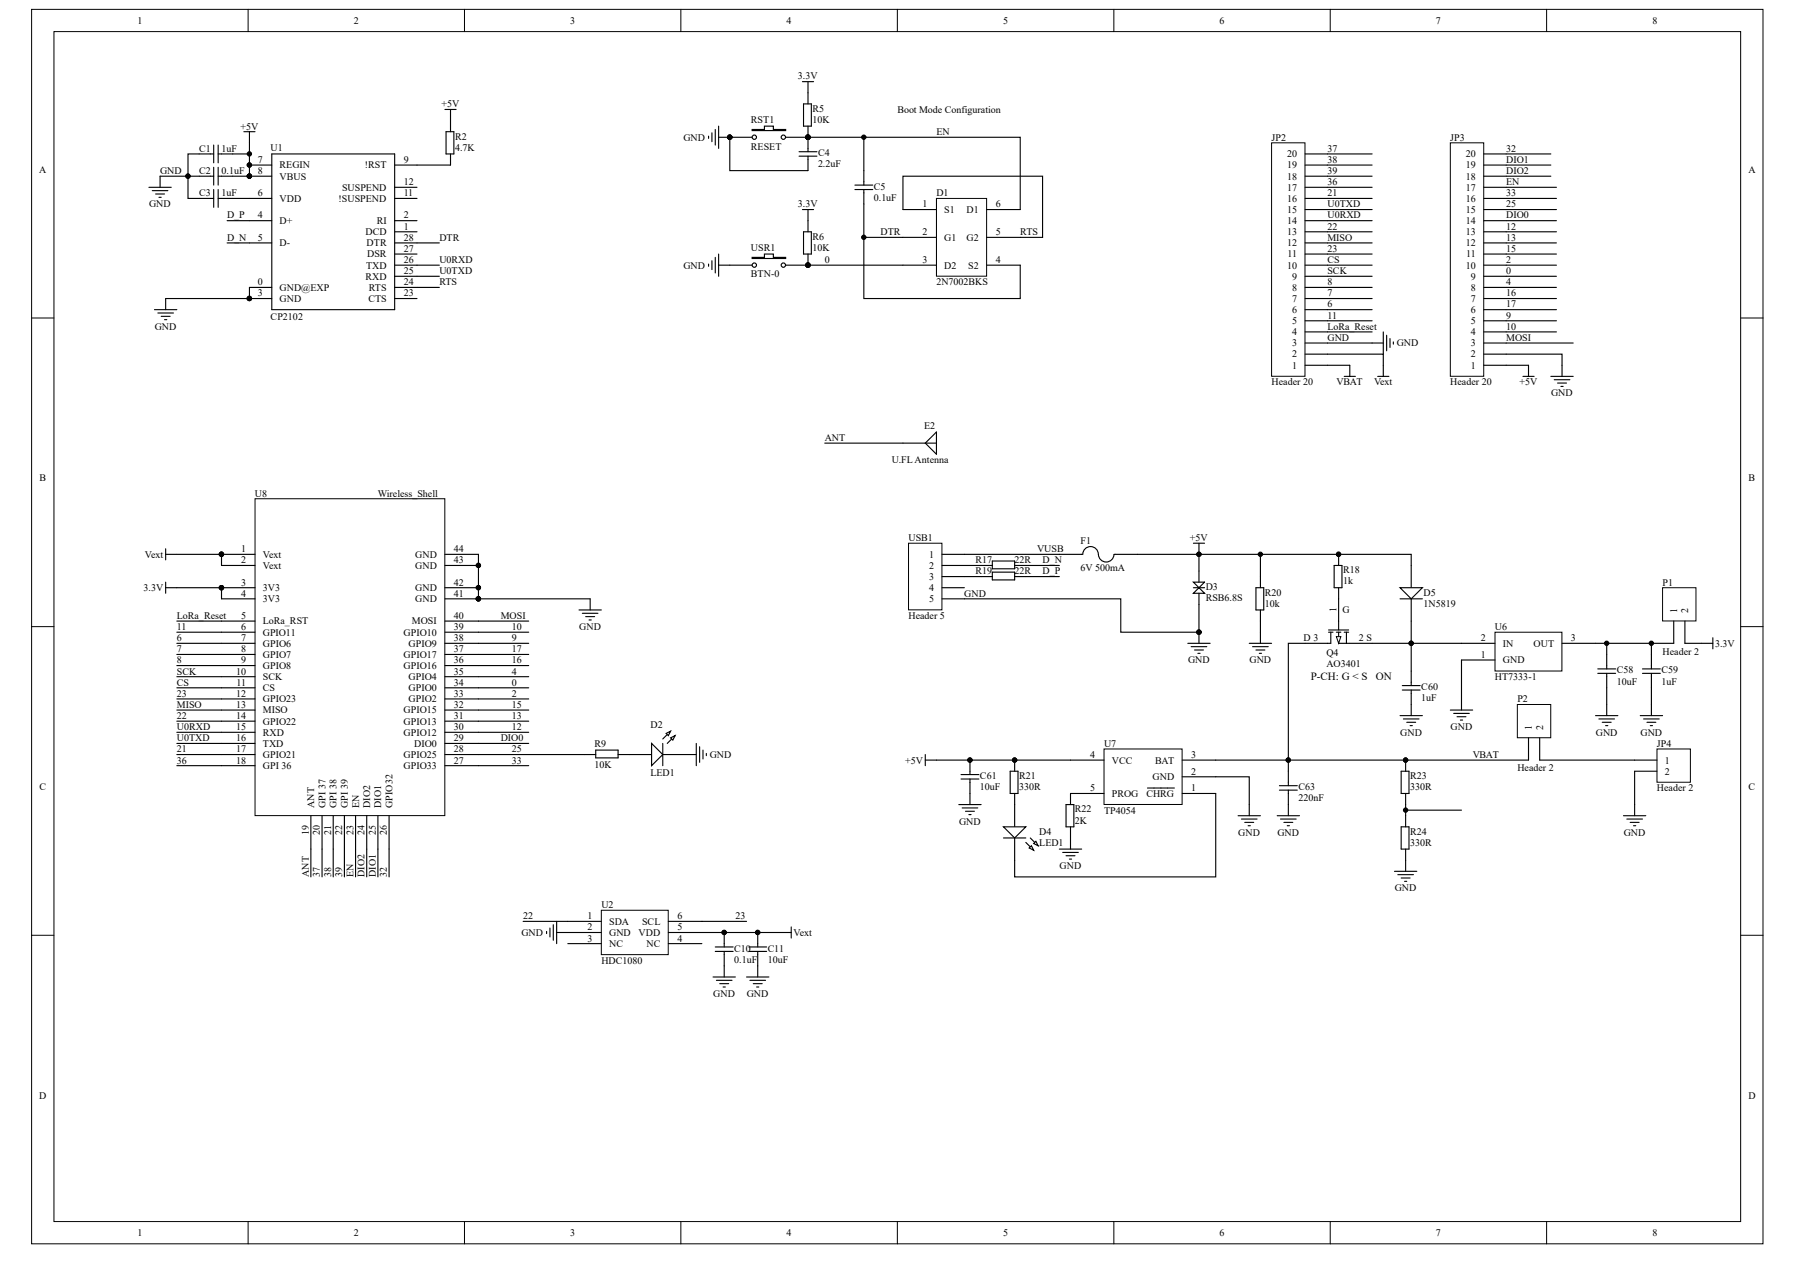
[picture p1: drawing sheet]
<svg xmlns="http://www.w3.org/2000/svg" width="288mm" height="202mm" viewBox="0 0 288 202" stroke-linecap="round" stroke-linejoin="round" font-family="sans-serif">
<g fill="#fff" stroke="#000" stroke-width=".16">
<path d="M5.1 1.5h277.3v197.7h-277.3z"/>
<path d="M8.6 5.1h270.2v190.6h-270.2z"/>
</g>
<g fill="none" stroke="#000" stroke-width=".16">
<path d="M39.7 1.5v3.6M74.4 1.5v3.6M109.1 1.5v3.6M143.8 1.5v3.6M178.4 1.5v3.6M213.1 1.5v3.6M247.8 1.5v3.6M5.1 50.9h3.5M278.9 50.9h3.5M5.1 100.4h3.5M278.9 100.4h3.5M5.1 149.8h3.5"/>
<path d="M278.9 149.8h3.5M39.7 195.7v3.5M74.4 195.7v3.5M109.1 195.7v3.5M143.8 195.7v3.5M178.4 195.7v3.5M213.1 195.7v3.5M247.8 195.7v3.5"/>
</g>
<g fill="none" stroke="#000" stroke-width=".18">
<path d="M71.3 17.5h1.8M72.2 17.5v3.6M128.5 13.1h1.8M128.7 16.6h1.3v3.6h-1.3zM129.4 13.1v3.5M23.9 30h3.5M24.4 30.5h2.5M24.9 31.1h1.5M25.5 31.6h.3M34.2 24.7h-4.1v7.1h4.1M34.2 28.2h-8.6v1.8M34.2 23.2v2.9"/>
<path d="M34.2 26.8v2.8M34.2 30.4v2.8M34.9 28.2h8.6M34.9 24.7h5.1M34.9 23.2v2.9M34.9 26.8v2.8M34.9 30.4v2.8M34.9 31.8h8.6M36.4 38.9h7.1M36.4 35.3h7.1M39.1 21.1h1.8M40 21.1v7.1"/>
<path d="M40 26.4h3.5M43.5 24.7h19.7v24.9h-19.7zM63.2 38.9h7.2M63.2 35.3h3.6M63.2 30h3.6M63.2 31.8h3.6M63.2 37.1h3.6M71.5 21.1h1.2v3.6h-1.2zM72.2 24.7v1.7h-9M113.5 21.8v.4M114 21.3v1.4M114.6 20.7v2.5"/>
<path d="M115.1 20.2v3.6M115.1 22h5.4M128.5 33.6h1.8M128.7 37.1h1.3v3.6h-1.3zM129.4 20.2v1.8h-3.5M129.4 33.6v3.5M24.7 49.6h3.6M25.3 50.1h2.5M25.8 50.7h1.5M26.4 51.2h.3M43.5 46h-3.5v1.8M43.5 47.8h-17v1.8"/>
<path d="M63.2 46h7.2M63.2 42.5h7.2M63.2 44.3h7.2M63.2 47.8h3.6M63.2 40.7h3.6M113.5 42.3v.4M114 41.8v1.4M114.6 41.2v2.5M115.1 42.5h1.8M115.1 40.7v3.6M129.4 40.7v1.8"/>
</g>
<g fill="#000" stroke="#000" stroke-width=".16">
<circle cx="30.1" cy="28.2" r=".35"/>
<circle cx="40" cy="26.4" r=".35"/>
<circle cx="40" cy="24.6" r=".35"/>
<circle cx="40" cy="28.2" r=".35"/>
<circle cx="116.9" cy="22" r=".35"/>
<circle cx="129.4" cy="22" r=".35"/>
<circle cx="40" cy="47.8" r=".35"/>
<circle cx="129.4" cy="42.5" r=".35"/>
</g>
<path d="M120.5 20.7h2v-.5h1.4v.5h2v.2h-5.4z" fill-rule="evenodd" fill="#fff" stroke="#000" stroke-width=".18"/>
<g fill="none" stroke="#000" stroke-width=".18">
<path d="M116.9 42.5h3.6M125.9 42.5h3.5"/>
<circle cx="120.8" cy="22" r=".35"/>
<circle cx="125.5" cy="22" r=".35"/>
</g>
<g fill="#000" stroke="#000" stroke-width=".16">
<circle cx="116.9" cy="22" r=".35"/>
<circle cx="129.4" cy="22" r=".35"/>
<circle cx="129.4" cy="42.5" r=".35"/>
</g>
<path d="M120.5 41.2h2v-.5h1.4v.5h2v.2h-5.4z" fill-rule="evenodd" fill="#fff" stroke="#000" stroke-width=".18"/>
<g fill="none" stroke="#000" stroke-width=".18">
<path d="M116.9 22v5.3h12.5v-2.3M128 25h2.9M128 24.3h2.9M129.4 22v2.3"/>
<circle cx="120.8" cy="42.5" r=".35"/>
<circle cx="125.5" cy="42.5" r=".35"/>
</g>
<g fill="#000" stroke="#000" stroke-width=".16">
<circle cx="116.9" cy="22" r=".35"/>
<circle cx="129.4" cy="22" r=".35"/>
<circle cx="129.4" cy="42.5" r=".35"/>
</g>
<path d="M150 31.8h8v12.4h-8z" fill="#fff" stroke="#000" stroke-width=".16"/>
<g fill="none" stroke="#000" stroke-width=".18">
<path d="M129.4 22h34v11.6h-5.3M137 29.6h2.8M137 30.4h2.8M138.4 30.4v17.4h25v-5.3h-5.3M138.4 38h11.6M138.4 22v7.6M150 33.6h-5.4v-5.4h22.4v9.8h-8.9M129.4 42.5h20.6M148.2 120.9v1.7M148.2 121.8h23.3M194.8 124.4h5.3v6.3M198.3 130.7h3.6"/>
<path d="M198.9 131.2h2.5M199.4 131.7h1.4M199.9 132.3h.4M204.6 130.7h3.6M205 126.6h2.8M205 125.8h2.8M205.1 131.2h2.5M205.7 131.7h1.4M206.2 132.3h.4M206.4 123.5v2.3M206.4 126.6v4.1"/>
</g>
<g fill="#000" stroke="#000" stroke-width=".16">
<circle cx="129.4" cy="22" r=".35"/>
<circle cx="138.4" cy="38" r=".35"/>
<circle cx="138.4" cy="22" r=".35"/>
<circle cx="129.4" cy="42.5" r=".35"/>
</g>
<path d="M265.4 120h5.4v5.3h-5.4z" fill="#fff" stroke="#000" stroke-width=".16"/>
<g fill="none" stroke="#000" stroke-width=".18">
<path d="M154.5 90.6h2.7M154.5 92.4h2.7M191.2 87h1.8M192.1 87v4.5M224.3 114.6h3.6M224.8 115.2h2.5M225.4 115.7h1.4M225.9 116.2h.3M226.1 112.8v1.8M256 107.9h2.8M256 107.1h2.8M257.4 103v4.1"/>
<path d="M257.4 107.9v2.3M263.1 107.9h2.9M263.1 107.1h2.9M264.5 103v4.1M264.5 107.9v2.3M272.6 103h1.8M274.4 102.2v1.7M260.1 130.7h3.5M260.6 131.2h2.5M261.1 131.7h1.5M261.7 132.3h.3M261.9 121.8h3.5"/>
<path d="M261.9 123.5h3.5M261.9 128.9v1.8"/>
</g>
<g fill="#000" stroke="#000" stroke-width=".16">
<circle cx="192.1" cy="88.8" r=".35"/>
<circle cx="257.4" cy="103" r=".35"/>
<circle cx="264.5" cy="103" r=".35"/>
</g>
<path d="M145.5 87h5.4v10.7h-5.4z" fill="#fff" stroke="#000" stroke-width=".16"/>
<path d="M150.9 88.8h3.6M150.9 90.6h3.6M150.9 92.4h3.6M150.9 94.1h3.6M150.9 95.9h3.6M157.2 90.6h1.8M157.2 92.4h1.8M159 89.9h3.5v1.2h-3.5zM159 91.6h3.5v1.3h-3.5zM162.5 90.6h7.2M162.5 92.4h7.2" fill="none" stroke="#000" stroke-width=".18"/>
<path d="M176.9 120h12.5v8.9h-12.5z" fill="#fff" stroke="#000" stroke-width=".16"/>
<g fill="none" stroke="#000" stroke-width=".18">
<path d="M153.6 128.9h3.6M154 124.1h2.8M154 124.8h2.8M154.1 129.4h2.5M154.7 129.9h1.4M155.2 130.5h.4M155.4 121.8v2.3M155.4 124.8v4.1M161.8 123.5h1.3v3.6h-1.3zM162.5 121.8v1.7M162.5 127.1v5.3M162.5 134.2v3.6"/>
<path d="M171.5 127.1h5.4M171.5 121.8h5.4M183.8 126.2h4.3M189.4 127.1h5.4M189.4 124.4h5.4M189.4 121.8h5.4"/>
</g>
<g fill="#000" stroke="#000" stroke-width=".16">
<circle cx="155.4" cy="121.7" r=".35"/>
<circle cx="162.5" cy="121.7" r=".35"/>
</g>
<path d="M160.8 132.4h3.5l-1.8 1.8z" fill="#fff" stroke="#000" stroke-width=".18"/>
<path d="M164.3 134.9l1.3 1.3M165 134.2l1.3 1.3" fill="none" stroke="#000" stroke-width=".18"/>
<g fill="#fff" stroke="#000" stroke-width=".18">
<path d="M164.9 135.8l.3-.3 .4 .7z"/>
<path d="M165.6 135.1l.3-.3 .4 .7z"/>
</g>
<g fill="none" stroke="#000" stroke-width=".18">
<path d="M191.2 95l.9-.9 .9 .9zM191.2 93.2h1.8l-.9 .9zM191.2 94.1h1.8M192.1 91.5v1.7M192.1 95v1.8M201.2 94.1h1.2v3.6h-1.2zM201.9 92.4v1.7M201.9 97.7v1.8M213.7 90.6h1.3v3.5h-1.3zM214.4 88.8v1.8M214.4 94.1v6.8M209.1 103h3.5"/>
<path d="M212.8 100.9h3.2M212.8 101.3h.7M213.2 101.3v1.7M214.1 101.3h.7M214.4 101.3v1.7h5.4M215.3 101.3h.7M215.7 101.3v1.7M160.8 134.2h3.5M169.7 136h3.6M170.2 136.5h2.5M170.8 128.9h1.2v3.5h-1.2zM170.8 137.1h1.4"/>
<path d="M171.3 137.6h.4M171.5 127.1v1.8M171.5 132.4v3.6M194.8 127.1v13.4h-32.3v-2.7"/>
</g>
<circle cx="214.4" cy="88.8" r=".35" fill="#000" stroke="#000" stroke-width=".16"/>
<path d="M214.1 102h.7l-.4 1z" fill="#fff" stroke="#000" stroke-width=".16"/>
<g fill="none" stroke="#000" stroke-width=".18">
<path d="M154.5 88.8h19M173.5 88.8a1.24 1.24 0 0 1 1.2-1.3 1.24 1.24 0 0 1 1.2 1.3M176 88.8a1.24 1.24 0 0 0 1.2 1.2 1.24 1.24 0 0 0 1.2-1.2M178.5 88.8h47.6v5.3M201.9 88.8v3.6M201.9 99.5v3.5M226.1 95.9v13.9M190.3 103h3.6M190.8 103.6h2.5M191.4 104.1h1.4M191.9 104.6h.3M192.1 101.3v1.7"/>
<path d="M200.1 103h3.6M200.7 103.6h2.5M201.2 104.1h1.4M201.7 104.6h.4M212.6 103h.6M219.8 103h14.3M224.6 110.5h2.9M224.6 109.8h2.9M226.1 110.5v2.3M232.3 113.7h3.6M232.9 114.3h2.5M233.4 114.8h1.4"/>
<path d="M233.9 115.3h.4M234.1 105.7v8M255.6 114.6h3.6M256.1 115.2h2.5M256.7 115.7h1.4M257.2 116.2h.4M257.4 110.2v4.4M262.8 114.6h3.5M263.3 115.2h2.5M263.8 115.7h1.5M264.4 116.2h.3M264.5 110.2v4.4"/>
<path d="M206.4 121.8v1.7M261.9 123.5v5.4"/>
</g>
<g fill="#000" stroke="#000" stroke-width=".16">
<circle cx="201.9" cy="88.8" r=".35"/>
<circle cx="192.1" cy="101.3" r=".35"/>
<circle cx="226.1" cy="103" r=".35"/>
<circle cx="206.4" cy="121.7" r=".35"/>
</g>
<path d="M224.3 94.1h3.6l-1.8 1.8z" fill="#fff" stroke="#000" stroke-width=".18"/>
<path d="M224.3 95.9h3.6M111.5 119.1v3.5M112.1 119.6v2.5M93.6 120.9h1.8M95.4 120.1h3.6v1.3h-3.6zM99 120.9h5.4M106.2 120.9h5.3M112.6 120.1v1.5M113.1 120.7v.3" fill="none" stroke="#000" stroke-width=".18"/>
<path d="M104.4 119.1l1.8 1.8-1.8 1.7z" fill="#fff" stroke="#000" stroke-width=".18"/>
<path d="M107.4 117.1l-1.2 1.3M108.1 117.8l-1.2 1.3" fill="none" stroke="#000" stroke-width=".18"/>
<g fill="#fff" stroke="#000" stroke-width=".18">
<path d="M107.4 118.2l.7-.4-.3 .7z"/>
<path d="M106.7 117.5l.7-.4-.3 .7z"/>
</g>
<path d="M132.1 71h17.9M148.2 71l1.8-1.8v3.6zM106.2 119.1v3.5M209.1 103h-2.7v18.8M76.6 120.9h17" fill="none" stroke="#000" stroke-width=".18"/>
<circle cx="206.4" cy="121.7" r=".35" fill="#000" stroke="#000" stroke-width=".16"/>
<path d="M239.5 101.3h10.7v6.2h-10.7z" fill="#fff" stroke="#000" stroke-width=".16"/>
<path d="M234.1 105.7h5.4M234.1 103h5.4M250.2 103h5.4" fill="none" stroke="#000" stroke-width=".18"/>
<path d="M96.3 145.8h10.7v7.1h-10.7z" fill="#fff" stroke="#000" stroke-width=".16"/>
<g fill="none" stroke="#000" stroke-width=".18">
<path d="M26.5 87.9v1.8M26.5 93.2v1.8M26.5 88.8h1.8M26.5 94.1h1.8M28.3 99.5h7.2M76.6 99.5h8.1M92.7 97.7h3.6M93.3 98.2h2.5M93.8 98.8h1.5M94.4 99.3h.3M94.5 95.9v1.8M28.3 115.5h7.2"/>
<path d="M28.3 117.3h7.2M28.3 113.7h7.2M28.3 108.4h7.2M28.3 110.2h7.2M28.3 112h7.2M28.3 104.8h7.2M28.3 106.6h7.2M28.3 103h7.2M28.3 101.3h7.2M28.3 119.1h7.2M76.6 115.5h8.1M76.6 117.3h8.1"/>
<path d="M76.6 113.7h8.1M76.6 108.4h8.1M76.6 110.2h8.1M76.6 112h8.1M76.6 104.8h8.1M76.6 106.6h8.1M76.6 103h8.1M76.6 101.3h8.1M76.6 119.1h8.1M28.3 122.6h7.2M28.3 120.9h7.2M49.8 136v4.5"/>
<path d="M51.6 136v4.5M53.4 136v4.5M55.2 136v4.5M57 136v4.5M58.7 136v4.5M60.5 136v4.5M62.3 136v4.5M76.6 122.6h8.1M83.8 147.6h12.5M87.6 149.2v.3M88.1 148.7v1.4M88.6 148.1v2.5"/>
<path d="M89.2 149.4h7.1M89.2 147.6v3.5M91 151.1h5.3M107.1 147.6h12.5M107.1 149.4h17.9M107.1 151.1h5.3M114.2 156.5h3.6M114.6 152.4h2.8M114.6 151.7h2.8M114.8 157h2.5M115.3 157.6h1.4M115.8 158.1h.4"/>
<path d="M116 149.4v2.3M116 152.4v4.1M119.6 156.5h3.6M119.9 152.4h2.9M119.9 151.7h2.9M120.1 157h2.5M120.7 157.6h1.4M121.2 158.1h.4M121.4 149.4v2.3M121.4 152.4v4.1"/>
</g>
<g fill="#000" stroke="#000" stroke-width=".16">
<circle cx="116" cy="149.4" r=".35"/>
<circle cx="121.4" cy="149.4" r=".35"/>
</g>
<path d="M40.9 79.9h30.4v50.7h-30.4z" fill="#fff" stroke="#000" stroke-width=".16"/>
<g fill="none" stroke="#000" stroke-width=".18">
<path d="M212.6 33.6h7.2M212.6 31.8h7.2M212.6 35.3h7.2M212.6 38.9h7.2M212.6 37.1h7.2M212.6 30h7.2M212.6 24.7h7.2M212.6 26.4h7.2M212.6 28.2h7.2M241.3 33.6h8M241.3 31.8h8M241.3 35.3h8"/>
<path d="M241.3 38.9h8M241.3 37.1h8M241.3 30h8M241.3 24.7h7.1M241.3 26.4h7.1M241.3 28.2h7.1M212.6 56.7h9v3.6M212.6 44.3h7.2M212.6 54.9h9M212.6 53.2h7.2M212.6 49.6h7.2M212.6 51.4h7.2"/>
<path d="M212.6 47.8h7.2M212.6 46h7.2M212.6 42.5h7.2M212.6 40.7h7.2M212.6 58.5h3.6M221.6 53.2v3.5M222.1 53.7v2.5M222.7 54.2v1.5M223.2 54.8v.3M241.3 56.7h8.9v3.6M241.3 44.3h8M241.3 54.9h10.7"/>
<path d="M241.3 53.2h8M241.3 49.6h8M241.3 51.4h8M241.3 47.8h8M241.3 46h8M241.3 42.5h8M241.3 40.7h8M241.3 58.5h3.6v1.8M220.7 60.3h1.8M244 60.3h1.8M248.4 60.3h3.6M249 60.8h2.5"/>
<path d="M249.5 61.4h1.4M250 61.9h.4M35.5 88.8h5.4M35.5 90.6h5.4M35.5 94.1h5.4M35.5 95.9h5.4M35.5 99.5h5.4M71.3 88.8h5.3M71.3 90.6h5.3M71.3 94.1h5.3M71.3 95.9h5.3M71.3 99.5h5.3"/>
<path d="M35.5 101.3h5.4M35.5 103h5.4M35.5 104.8h5.4M35.5 106.6h5.4M35.5 108.4h5.4M35.5 112h5.4M35.5 113.7h5.4M35.5 115.5h5.4M35.5 117.3h5.4M35.5 119.1h5.4M35.5 110.2h5.4M71.3 101.3h5.3"/>
<path d="M71.3 103h5.3M71.3 104.8h5.3M71.3 106.6h5.3M71.3 108.4h5.3M71.3 112h5.3M71.3 113.7h5.3M71.3 115.5h5.3M71.3 117.3h5.3M71.3 119.1h5.3M71.3 110.2h5.3M35.5 120.9h5.4M35.5 122.6h5.4"/>
<path d="M49.8 130.7v5.3M51.6 130.7v5.3M53.4 130.7v5.3M55.2 130.7v5.3M57 130.7v5.3M58.7 130.7v5.3M60.5 130.7v5.3M62.3 130.7v5.3M71.3 120.9h5.3M71.3 122.6h5.3"/>
</g>
<g fill="#000" stroke="#000" stroke-width=".16">
<circle cx="35.5" cy="94.1" r=".35"/>
<circle cx="35.5" cy="88.8" r=".35"/>
<circle cx="76.6" cy="95.9" r=".35"/>
<circle cx="76.6" cy="94.1" r=".35"/>
<circle cx="76.6" cy="90.6" r=".35"/>
</g>
<path d="M203.7 22.9h5.3v37.4h-5.3z" fill="#fff" stroke="#000" stroke-width=".16"/>
<g fill="none" stroke="#000" stroke-width=".18">
<path d="M209.1 38.9h3.5M209.1 37.1h3.5M209.1 35.3h3.5M209.1 33.6h3.5M209.1 31.8h3.5M209.1 30h3.5M209.1 28.2h3.5M209.1 26.4h3.5M209.1 24.7h3.5M209.1 58.5h3.5M209.1 56.7h3.5M209.1 54.9h3.5"/>
<path d="M209.1 53.2h3.5M209.1 51.4h3.5M209.1 49.6h3.5M209.1 47.8h3.5M209.1 46h3.5M209.1 44.3h3.5M209.1 42.5h3.5M209.1 40.7h3.5"/>
</g>
<path d="M232.3 22.9h5.4v37.4h-5.4z" fill="#fff" stroke="#000" stroke-width=".16"/>
<g fill="none" stroke="#000" stroke-width=".18">
<path d="M237.7 38.9h3.6M237.7 37.1h3.6M237.7 35.3h3.6M237.7 33.6h3.6M237.7 31.8h3.6M237.7 30h3.6M237.7 28.2h3.6M237.7 26.4h3.6M237.7 24.7h3.6M237.7 58.5h3.6M237.7 56.7h3.6M237.7 54.9h3.6"/>
<path d="M237.7 53.2h3.6M237.7 51.4h3.6M237.7 49.6h3.6M237.7 47.8h3.6M237.7 46h3.6M237.7 44.3h3.6M237.7 42.5h3.6M237.7 40.7h3.6"/>
</g>
<path d="M266.3 94.1h5.4v5.4h-5.4z" fill="#fff" stroke="#000" stroke-width=".16"/>
<path d="M28.3 88.8h7.2v1.8M28.3 94.1h7.2v1.8M76.6 88.8v7.1h17.9M154.5 95.9h25v5.4h12.6v-4.5M268.1 99.5v3.5h-12.5M269.9 99.5v3.5h2.7" fill="none" stroke="#000" stroke-width=".18"/>
<g fill="#000" stroke="#000" stroke-width=".16">
<circle cx="35.5" cy="94.1" r=".35"/>
<circle cx="35.5" cy="88.8" r=".35"/>
<circle cx="76.6" cy="95.9" r=".35"/>
<circle cx="192.1" cy="101.3" r=".35"/>
</g>
<path d="M243.1 112.8h5.3v5.4h-5.3z" fill="#fff" stroke="#000" stroke-width=".16"/>
<g fill="none" stroke="#000" stroke-width=".18">
<path d="M216.2 58.5v1.8M215.3 60.3h1.8M244.9 118.2v3.6h-50.1M246.6 118.2v3.6h15.3M223.4 139.6h3.6M224.5 123.5h1.2v3.6h-1.2zM224.5 132.4h1.2v3.6h-1.2zM225.2 121.8v1.7M225.2 127.1v5.3M225.2 136v3.6M225.2 129.8h8.9M125 149.4h1.7"/>
<path d="M126.7 148.5v1.8M223.9 140.1h2.5M224.5 140.6h1.4M225 141.2h.4"/>
</g>
<g fill="#000" stroke="#000" stroke-width=".16">
<circle cx="225.2" cy="121.7" r=".35"/>
<circle cx="225.2" cy="129.8" r=".35"/>
</g>
<g font-size="1.8">
<text x="210" y="108.9">P-CH: G &lt; S</text>
<text x="220.4" y="108.9">ON</text>
</g>
<g font-size="1.6">
<text x="22" y="3.8">1</text>
<text x="56.7" y="3.8">2</text>
<text x="91.3" y="3.8">3</text>
<text x="126" y="3.8">4</text>
<text x="160.7" y="3.8">5</text>
<text x="195.3" y="3.8">6</text>
<text x="230" y="3.8">7</text>
<text x="264.7" y="3.8">8</text>
<text x="70.7" y="17.2">+5V</text>
<text x="127.8" y="12.7">3.3V</text>
<text x="130.2" y="17.9">R5</text>
<text x="38.5" y="20.8">+5V</text>
<text x="72.9" y="22.4">R2</text>
<text x="109.5" y="22.5">GND</text>
<text x="120.3" y="19.7">RST1</text>
<text x="120.3" y="24">RESET</text>
<text x="130.2" y="19.7">10K</text>
<text x="143.8" y="18.1">Boot Mode Configuration</text>
<text x="150" y="21.6">EN</text>
<text x="203.7" y="22.5">JP2</text>
<text x="232.3" y="22.5">JP3</text>
<text x="6.3" y="27.7">A</text>
<text x="25.6" y="27.9">GND</text>
<text x="31.9" y="24.3">C1</text>
<text x="31.9" y="27.9">C2</text>
<text x="35.5" y="24.3">1uF</text>
<text x="35.5" y="27.9">0.1uF</text>
<text x="41.3" y="26.1">7</text>
<text x="41.3" y="27.9">8</text>
<text x="43.4" y="24.1">U1</text>
<text x="44.8" y="27">REGIN</text>
<text x="44.8" y="28.8">VBUS</text>
<text x="58.5" y="27">!RST</text>
<text x="64.7" y="26.1">9</text>
<text x="64.7" y="29.7">12</text>
<text x="72.9" y="24.1">4.7K</text>
<text x="131" y="26.8">2.2uF</text>
<text x="131" y="25">C4</text>
<text x="206.2" y="28.8">18</text>
<text x="206.2" y="27">19</text>
<text x="206.2" y="25.2">20</text>
<text x="212.6" y="29.7">36</text>
<text x="212.6" y="24.3">37</text>
<text x="212.6" y="26.1">38</text>
<text x="212.6" y="27.9">39</text>
<text x="234.8" y="28.8">18</text>
<text x="234.8" y="27">19</text>
<text x="234.8" y="25.2">20</text>
<text x="241.3" y="24.3">32</text>
<text x="241.3" y="26.1">DIO1</text>
<text x="241.3" y="27.9">DIO2</text>
<text x="241.3" y="29.7">EN</text>
<text x="280.1" y="27.7">A</text>
<text x="23.9" y="33.2">GND</text>
<text x="31.9" y="31.4">C3</text>
<text x="35.5" y="31.4">1uF</text>
<text x="36.4" y="35">D_P</text>
<text x="41.3" y="35">4</text>
<text x="41.3" y="31.4">6</text>
<text x="44.8" y="35.9">D+</text>
<text x="44.8" y="32.3">VDD</text>
<text x="54.2" y="32.3">!SUSPEND</text>
<text x="54.8" y="30.5">SUSPEND</text>
<text x="60.4" y="35.9">RI</text>
<text x="64.7" y="31.4">11</text>
<text x="64.7" y="35">2</text>
<text x="127.8" y="33.2">3.3V</text>
<text x="140" y="32.1">0.1uF</text>
<text x="140" y="30.4">C5</text>
<text x="147.8" y="33.2">1</text>
<text x="150" y="31.4">D1</text>
<text x="151.3" y="34.1">S1</text>
<text x="154.8" y="34.1">D1</text>
<text x="159.5" y="33.2">6</text>
<text x="206.2" y="35.9">14</text>
<text x="206.2" y="34.1">15</text>
<text x="206.2" y="32.3">16</text>
<text x="206.2" y="30.5">17</text>
<text x="212.6" y="31.4">21</text>
<text x="212.6" y="35">U0RXD</text>
<text x="212.6" y="33.2">U0TXD</text>
<text x="234.8" y="35.9">14</text>
<text x="234.8" y="34.1">15</text>
<text x="234.8" y="32.3">16</text>
<text x="234.8" y="30.5">17</text>
<text x="241.3" y="33.2">25</text>
<text x="241.3" y="31.4">33</text>
<text x="241.3" y="35">DIO0</text>
<text x="36.4" y="38.6">D_N</text>
<text x="41.3" y="38.6">5</text>
<text x="44.8" y="39.5">D-</text>
<text x="58.6" y="37.7">DCD</text>
<text x="58.7" y="39.5">DTR</text>
<text x="58.8" y="41.2">DSR</text>
<text x="64.7" y="36.8">1</text>
<text x="64.7" y="40.3">27</text>
<text x="64.7" y="38.6">28</text>
<text x="70.4" y="38.6">DTR</text>
<text x="120.3" y="40.2">USR1</text>
<text x="130.2" y="38.4">R6</text>
<text x="130.2" y="40.2">10K</text>
<text x="141.1" y="37.7">DTR</text>
<text x="147.8" y="37.7">2</text>
<text x="151.3" y="38.6">G1</text>
<text x="154.8" y="38.6">G2</text>
<text x="159.5" y="37.7">5</text>
<text x="163.4" y="37.7">RTS</text>
<text x="206.2" y="39.5">12</text>
<text x="206.2" y="37.7">13</text>
<text x="206.3" y="41.2">11</text>
<text x="212.6" y="38.6">MISO</text>
<text x="212.6" y="36.8">22</text>
<text x="212.6" y="40.3">23</text>
<text x="234.8" y="39.5">12</text>
<text x="234.8" y="37.7">13</text>
<text x="234.9" y="41.2">11</text>
<text x="241.3" y="36.8">12</text>
<text x="241.3" y="38.6">13</text>
<text x="241.3" y="40.3">15</text>
<text x="41.3" y="47.5">3</text>
<text x="41.3" y="45.7">0</text>
<text x="44.8" y="46.6">GND@EXP</text>
<text x="58.6" y="44.8">RXD</text>
<text x="58.7" y="43">TXD</text>
<text x="59.1" y="46.6">RTS</text>
<text x="64.7" y="47.5">23</text>
<text x="64.7" y="45.7">24</text>
<text x="64.7" y="43.9">25</text>
<text x="64.7" y="42.1">26</text>
<text x="70.4" y="45.7">RTS</text>
<text x="70.4" y="42.1">U0RXD</text>
<text x="70.4" y="43.9">U0TXD</text>
<text x="109.5" y="43">GND</text>
<text x="120.3" y="44.4">BTN-0</text>
<text x="132.1" y="42.1">0</text>
<text x="147.8" y="42.1">3</text>
<text x="150" y="45.7">2N7002BKS</text>
<text x="151.3" y="43">D2</text>
<text x="155.1" y="43">S2</text>
<text x="159.5" y="42.1">4</text>
<text x="206.2" y="43">10</text>
<text x="207" y="46.6">8</text>
<text x="207" y="44.8">9</text>
<text x="212.6" y="43.9">SCK</text>
<text x="212.6" y="42.1">CS</text>
<text x="212.6" y="47.5">7</text>
<text x="212.6" y="45.7">8</text>
<text x="234.8" y="43">10</text>
<text x="235.6" y="46.6">8</text>
<text x="235.6" y="44.8">9</text>
<text x="241.3" y="42.1">2</text>
<text x="241.3" y="43.9">0</text>
<text x="241.3" y="45.7">4</text>
<text x="241.3" y="47.5">16</text>
<text x="24.8" y="52.8">GND</text>
<text x="43.4" y="51.2">CP2102</text>
<text x="44.8" y="48.4">GND</text>
<text x="59" y="48.4">CTS</text>
<text x="207" y="53.7">4</text>
<text x="207" y="51.9">5</text>
<text x="207" y="50.1">6</text>
<text x="207" y="48.4">7</text>
<text x="212.6" y="52.8">LoRa_Reset</text>
<text x="212.6" y="49.2">6</text>
<text x="212.6" y="51">11</text>
<text x="235.6" y="53.7">4</text>
<text x="235.6" y="51.9">5</text>
<text x="235.6" y="50.1">6</text>
<text x="235.6" y="48.4">7</text>
<text x="241.3" y="49.2">17</text>
<text x="241.3" y="51">9</text>
<text x="241.3" y="52.8">10</text>
<text x="207" y="59.1">1</text>
<text x="207" y="57.3">2</text>
<text x="207" y="55.5">3</text>
<text x="212.6" y="54.6">GND</text>
<text x="223.7" y="55.5">GND</text>
<text x="235.6" y="59.1">1</text>
<text x="235.6" y="57.3">2</text>
<text x="235.6" y="55.5">3</text>
<text x="241.3" y="54.6">MOSI</text>
<text x="203.7" y="61.7">Header 20</text>
<text x="214.1" y="61.7">VBAT</text>
<text x="220.1" y="61.7">Vext</text>
<text x="232.3" y="61.7">Header 20</text>
<text x="243.4" y="61.7">+5V</text>
<text x="248.5" y="63.5">GND</text>
<text x="132.1" y="70.6">ANT</text>
<text x="148" y="68.7">E2</text>
<text x="6.3" y="77.1">B</text>
<text x="142.9" y="74.2">U.FL Antenna</text>
<text x="280.1" y="77.1">B</text>
<text x="40.8" y="79.5">U8</text>
<text x="60.5" y="79.5">Wireless_Shell</text>
<text x="23.2" y="89.3">Vext</text>
<text x="38.6" y="88.4">1</text>
<text x="42.1" y="89.3">Vext</text>
<text x="66.5" y="89.3">GND</text>
<text x="72.7" y="88.4">44</text>
<text x="145.5" y="86.7">USB1</text>
<text x="148.8" y="89.3">1</text>
<text x="166.1" y="88.4">VUSB</text>
<text x="173.1" y="87.2">F1</text>
<text x="190.6" y="86.7">+5V</text>
<text x="23" y="94.7">3.3V</text>
<text x="38.6" y="90.2">2</text>
<text x="38.6" y="93.8">3</text>
<text x="38.6" y="95.6">4</text>
<text x="42.1" y="91.1">Vext</text>
<text x="42.1" y="94.7">3V3</text>
<text x="66.5" y="94.7">GND</text>
<text x="66.5" y="91.1">GND</text>
<text x="72.7" y="95.6">41</text>
<text x="72.7" y="93.8">42</text>
<text x="72.7" y="90.2">43</text>
<text x="148.8" y="91.1">2</text>
<text x="148.8" y="92.9">3</text>
<text x="148.8" y="94.7">4</text>
<text x="154.5" y="95.6">GND</text>
<text x="156.3" y="90.2">R17</text>
<text x="156.3" y="92">R19</text>
<text x="162.5" y="90.2">22R</text>
<text x="162.5" y="92">22R</text>
<text x="167" y="90.2">D_N</text>
<text x="167" y="92">D_P</text>
<text x="173.1" y="91.5">6V 500mA</text>
<text x="193.1" y="94.5">D3</text>
<text x="202.6" y="95.4">R20</text>
<text x="215.2" y="91.8">R18</text>
<text x="215.2" y="93.6">1k</text>
<text x="228" y="95.4">D5</text>
<text x="266.3" y="93.8">P1</text>
<text x="28.3" y="99.1">LoRa_Reset</text>
<text x="28.3" y="100.9">11</text>
<text x="38.6" y="99.1">5</text>
<text x="38.6" y="100.9">6</text>
<text x="42.1" y="96.5">3V3</text>
<text x="42.1" y="100">LoRa_RST</text>
<text x="42.1" y="101.8">GPIO11</text>
<text x="64.6" y="101.8">GPIO10</text>
<text x="66" y="100">MOSI</text>
<text x="66.5" y="96.5">GND</text>
<text x="72.7" y="100.9">39</text>
<text x="72.7" y="99.1">40</text>
<text x="80.2" y="99.1">MOSI</text>
<text x="82" y="100.9">10</text>
<text x="92.8" y="100.9">GND</text>
<text x="145.5" y="99.1">Header 5</text>
<text x="148.8" y="96.5">5</text>
<text x="193.1" y="96.3">RSB6.8S</text>
<text x="202.6" y="97.2">10k</text>
<text x="214.1" y="98.1" transform="rotate(-90 214.1 98.1)">1</text>
<text x="215" y="98.2">G</text>
<text x="228" y="97.2">1N5819</text>
<text x="239.5" y="100.9">U6</text>
<text x="268.7" y="98.2" transform="rotate(-90 268.7 98.2)">1</text>
<text x="270.5" y="98.2" transform="rotate(-90 270.5 98.2)">2</text>
<text x="28.3" y="102.7">6</text>
<text x="28.3" y="104.5">7</text>
<text x="28.3" y="106.3">8</text>
<text x="38.6" y="102.7">7</text>
<text x="38.6" y="104.5">8</text>
<text x="38.6" y="106.3">9</text>
<text x="42.1" y="103.6">GPIO6</text>
<text x="42.1" y="105.4">GPIO7</text>
<text x="42.1" y="107.2">GPIO8</text>
<text x="64.6" y="107.2">GPIO16</text>
<text x="64.6" y="105.4">GPIO17</text>
<text x="65.4" y="103.6">GPIO9</text>
<text x="72.7" y="106.3">36</text>
<text x="72.7" y="104.5">37</text>
<text x="72.7" y="102.7">38</text>
<text x="82" y="106.3">16</text>
<text x="82" y="104.5">17</text>
<text x="82" y="102.7">9</text>
<text x="190.3" y="106.3">GND</text>
<text x="200.2" y="106.3">GND</text>
<text x="208.8" y="102.7">D 3</text>
<text x="212.5" y="105">Q4</text>
<text x="212.5" y="106.8">AO3401</text>
<text x="217.7" y="102.7">2 S</text>
<text x="237.2" y="105.4">1</text>
<text x="237.2" y="102.7">2</text>
<text x="240.7" y="106.3">GND</text>
<text x="240.7" y="103.6">IN</text>
<text x="245.7" y="103.6">OUT</text>
<text x="251.7" y="102.7">3</text>
<text x="259" y="107.9">C58</text>
<text x="266.1" y="107.9">C59</text>
<text x="266.3" y="104.8">Header 2</text>
<text x="274.7" y="103.6">3.3V</text>
<text x="28.3" y="108">SCK</text>
<text x="28.3" y="109.8">CS</text>
<text x="28.3" y="113.4">MISO</text>
<text x="28.3" y="111.6">23</text>
<text x="37.8" y="108">10</text>
<text x="37.8" y="111.6">12</text>
<text x="37.8" y="113.4">13</text>
<text x="37.9" y="109.8">11</text>
<text x="42.1" y="108.9">SCK</text>
<text x="42.1" y="112.5">GPIO23</text>
<text x="42.1" y="110.7">CS</text>
<text x="65.4" y="112.5">GPIO2</text>
<text x="65.4" y="110.7">GPIO0</text>
<text x="65.4" y="108.9">GPIO4</text>
<text x="72.7" y="113.4">32</text>
<text x="72.7" y="111.6">33</text>
<text x="72.7" y="109.8">34</text>
<text x="72.7" y="108">35</text>
<text x="82" y="111.6">2</text>
<text x="82" y="109.8">0</text>
<text x="82" y="108">4</text>
<text x="82" y="113.4">15</text>
<text x="227.7" y="112.3">1uF</text>
<text x="227.7" y="110.5">C60</text>
<text x="239.5" y="108.9">HT7333-1</text>
<text x="243.1" y="112.5">P2</text>
<text x="259" y="109.6">10uF</text>
<text x="266.1" y="109.6">1uF</text>
<text x="28.3" y="116.9">U0RXD</text>
<text x="28.3" y="118.7">U0TXD</text>
<text x="28.3" y="115.2">22</text>
<text x="37.8" y="115.2">14</text>
<text x="37.8" y="116.9">15</text>
<text x="37.8" y="118.7">16</text>
<text x="42.1" y="114.3">MISO</text>
<text x="42.1" y="116.1">GPIO22</text>
<text x="42.1" y="117.8">RXD</text>
<text x="42.1" y="119.6">TXD</text>
<text x="64.6" y="117.8">GPIO12</text>
<text x="64.6" y="116.1">GPIO13</text>
<text x="64.6" y="114.3">GPIO15</text>
<text x="66.4" y="119.6">DIO0</text>
<text x="72.7" y="118.7">29</text>
<text x="72.7" y="116.9">30</text>
<text x="72.7" y="115.2">31</text>
<text x="80.2" y="118.7">DIO0</text>
<text x="82" y="116.9">12</text>
<text x="82" y="115.2">13</text>
<text x="95.3" y="119.6">R9</text>
<text x="104.2" y="116.6">D2</text>
<text x="176.9" y="119.6">U7</text>
<text x="224.3" y="117.8">GND</text>
<text x="232.4" y="116.9">GND</text>
<text x="245.4" y="116.9" transform="rotate(-90 245.4 116.9)">1</text>
<text x="247.2" y="116.9" transform="rotate(-90 247.2 116.9)">2</text>
<text x="255.6" y="117.8">GND</text>
<text x="262.8" y="117.8">GND</text>
<text x="265.4" y="119.6">JP4</text>
<text x="28.3" y="120.5">21</text>
<text x="28.3" y="122.3">36</text>
<text x="37.8" y="120.5">17</text>
<text x="37.8" y="122.3">18</text>
<text x="42.1" y="121.4">GPIO21</text>
<text x="42.1" y="123.2">GPI 36</text>
<text x="64.6" y="123.2">GPIO33</text>
<text x="64.6" y="121.4">GPIO25</text>
<text x="72.7" y="122.3">27</text>
<text x="72.7" y="120.5">28</text>
<text x="82" y="120.5">25</text>
<text x="82" y="122.3">33</text>
<text x="95.3" y="123">10K</text>
<text x="104.2" y="124.3">LED1</text>
<text x="113.7" y="121.4">GND</text>
<text x="145" y="122.3">+5V</text>
<text x="157" y="124.8">C61</text>
<text x="163.3" y="124.8">R21</text>
<text x="174.6" y="121.4">4</text>
<text x="178.1" y="122.3">VCC</text>
<text x="184.6" y="125">GND</text>
<text x="185.1" y="122.3">BAT</text>
<text x="190.8" y="124.1">2</text>
<text x="190.8" y="121.4">3</text>
<text x="225.9" y="124.8">R23</text>
<text x="235.9" y="121.4">VBAT</text>
<text x="243.1" y="123.5">Header 2</text>
<text x="266.7" y="122.3">1</text>
<text x="266.7" y="124.1">2</text>
<text x="6.3" y="126.5">C</text>
<text x="50.3" y="129.4" transform="rotate(-90 50.3 129.4)">ANT</text>
<text x="52.1" y="129.4" transform="rotate(-90 52.1 129.4)">GPI 37</text>
<text x="53.9" y="129.4" transform="rotate(-90 53.9 129.4)">GPI 38</text>
<text x="55.7" y="129.4" transform="rotate(-90 55.7 129.4)">GPI 39</text>
<text x="57.5" y="129.4" transform="rotate(-90 57.5 129.4)">EN</text>
<text x="59.3" y="129.4" transform="rotate(-90 59.3 129.4)">DIO2</text>
<text x="61.1" y="129.4" transform="rotate(-90 61.1 129.4)">DIO1</text>
<text x="62.9" y="129.4" transform="rotate(-90 62.9 129.4)">GPIO32</text>
<text x="157" y="126.6">10uF</text>
<text x="163.3" y="126.6">330R</text>
<text x="172.2" y="130.1">R22</text>
<text x="172.2" y="131.9">2K</text>
<text x="174.6" y="126.7">5</text>
<text x="176.9" y="130.3">TP4054</text>
<text x="178.1" y="127.6">PROG</text>
<text x="183.6" y="127.6">CHRG</text>
<text x="190.8" y="126.7">1</text>
<text x="208" y="128.3">220nF</text>
<text x="208" y="126.6">C63</text>
<text x="225.9" y="126.6">330R</text>
<text x="265.4" y="126.7">Header 2</text>
<text x="280.1" y="126.5">C</text>
<text x="49.5" y="133.7" transform="rotate(-90 49.5 133.7)">19</text>
<text x="51.2" y="133.7" transform="rotate(-90 51.2 133.7)">20</text>
<text x="53" y="133.7" transform="rotate(-90 53 133.7)">21</text>
<text x="54.8" y="133.7" transform="rotate(-90 54.8 133.7)">22</text>
<text x="56.6" y="133.7" transform="rotate(-90 56.6 133.7)">23</text>
<text x="58.4" y="133.7" transform="rotate(-90 58.4 133.7)">24</text>
<text x="60.2" y="133.7" transform="rotate(-90 60.2 133.7)">25</text>
<text x="62" y="133.7" transform="rotate(-90 62 133.7)">26</text>
<text x="153.6" y="132.1">GND</text>
<text x="166.5" y="133.7">D4</text>
<text x="166.5" y="135.5">LED1</text>
<text x="198.4" y="133.9">GND</text>
<text x="204.6" y="133.9">GND</text>
<text x="225.9" y="133.7">R24</text>
<text x="225.9" y="135.5">330R</text>
<text x="260.1" y="133.9">GND</text>
<text x="49.5" y="140.5" transform="rotate(-90 49.5 140.5)">ANT</text>
<text x="51.2" y="140.5" transform="rotate(-90 51.2 140.5)">37</text>
<text x="53" y="140.5" transform="rotate(-90 53 140.5)">38</text>
<text x="54.8" y="140.5" transform="rotate(-90 54.8 140.5)">39</text>
<text x="56.6" y="140.5" transform="rotate(-90 56.6 140.5)">EN</text>
<text x="58.4" y="140.5" transform="rotate(-90 58.4 140.5)">DIO2</text>
<text x="60.2" y="140.5" transform="rotate(-90 60.2 140.5)">DIO1</text>
<text x="62" y="140.5" transform="rotate(-90 62 140.5)">32</text>
<text x="169.7" y="139.2">GND</text>
<text x="223.4" y="142.8">GND</text>
<text x="83.5" y="149.9">GND</text>
<text x="83.8" y="147.2">22</text>
<text x="94.1" y="147.2">1</text>
<text x="94.1" y="149">2</text>
<text x="96.3" y="145.5">U2</text>
<text x="97.6" y="148.1">SDA</text>
<text x="97.6" y="149.9">GND</text>
<text x="102.3" y="149.9">VDD</text>
<text x="102.9" y="148.1">SCL</text>
<text x="108.5" y="149">5</text>
<text x="108.5" y="147.2">6</text>
<text x="117.8" y="147.2">23</text>
<text x="127.1" y="149.9">Vext</text>
<text x="94.1" y="150.8">3</text>
<text x="96.3" y="154.4">HDC1080</text>
<text x="97.6" y="151.7">NC</text>
<text x="103.6" y="151.7">NC</text>
<text x="108.5" y="150.8">4</text>
<text x="117.6" y="154.2">0.1uF</text>
<text x="117.6" y="152.4">C10</text>
<text x="123" y="154.2">10uF</text>
<text x="123" y="152.4">C11</text>
<text x="114.3" y="159.7">GND</text>
<text x="119.6" y="159.7">GND</text>
<text x="6.3" y="176">D</text>
<text x="280.1" y="176">D</text>
<text x="22" y="198">1</text>
<text x="56.7" y="198">2</text>
<text x="91.3" y="198">3</text>
<text x="126" y="198">4</text>
<text x="160.7" y="198">5</text>
<text x="195.3" y="198">6</text>
<text x="230" y="198">7</text>
<text x="264.7" y="198">8</text>
</g>
</svg>
